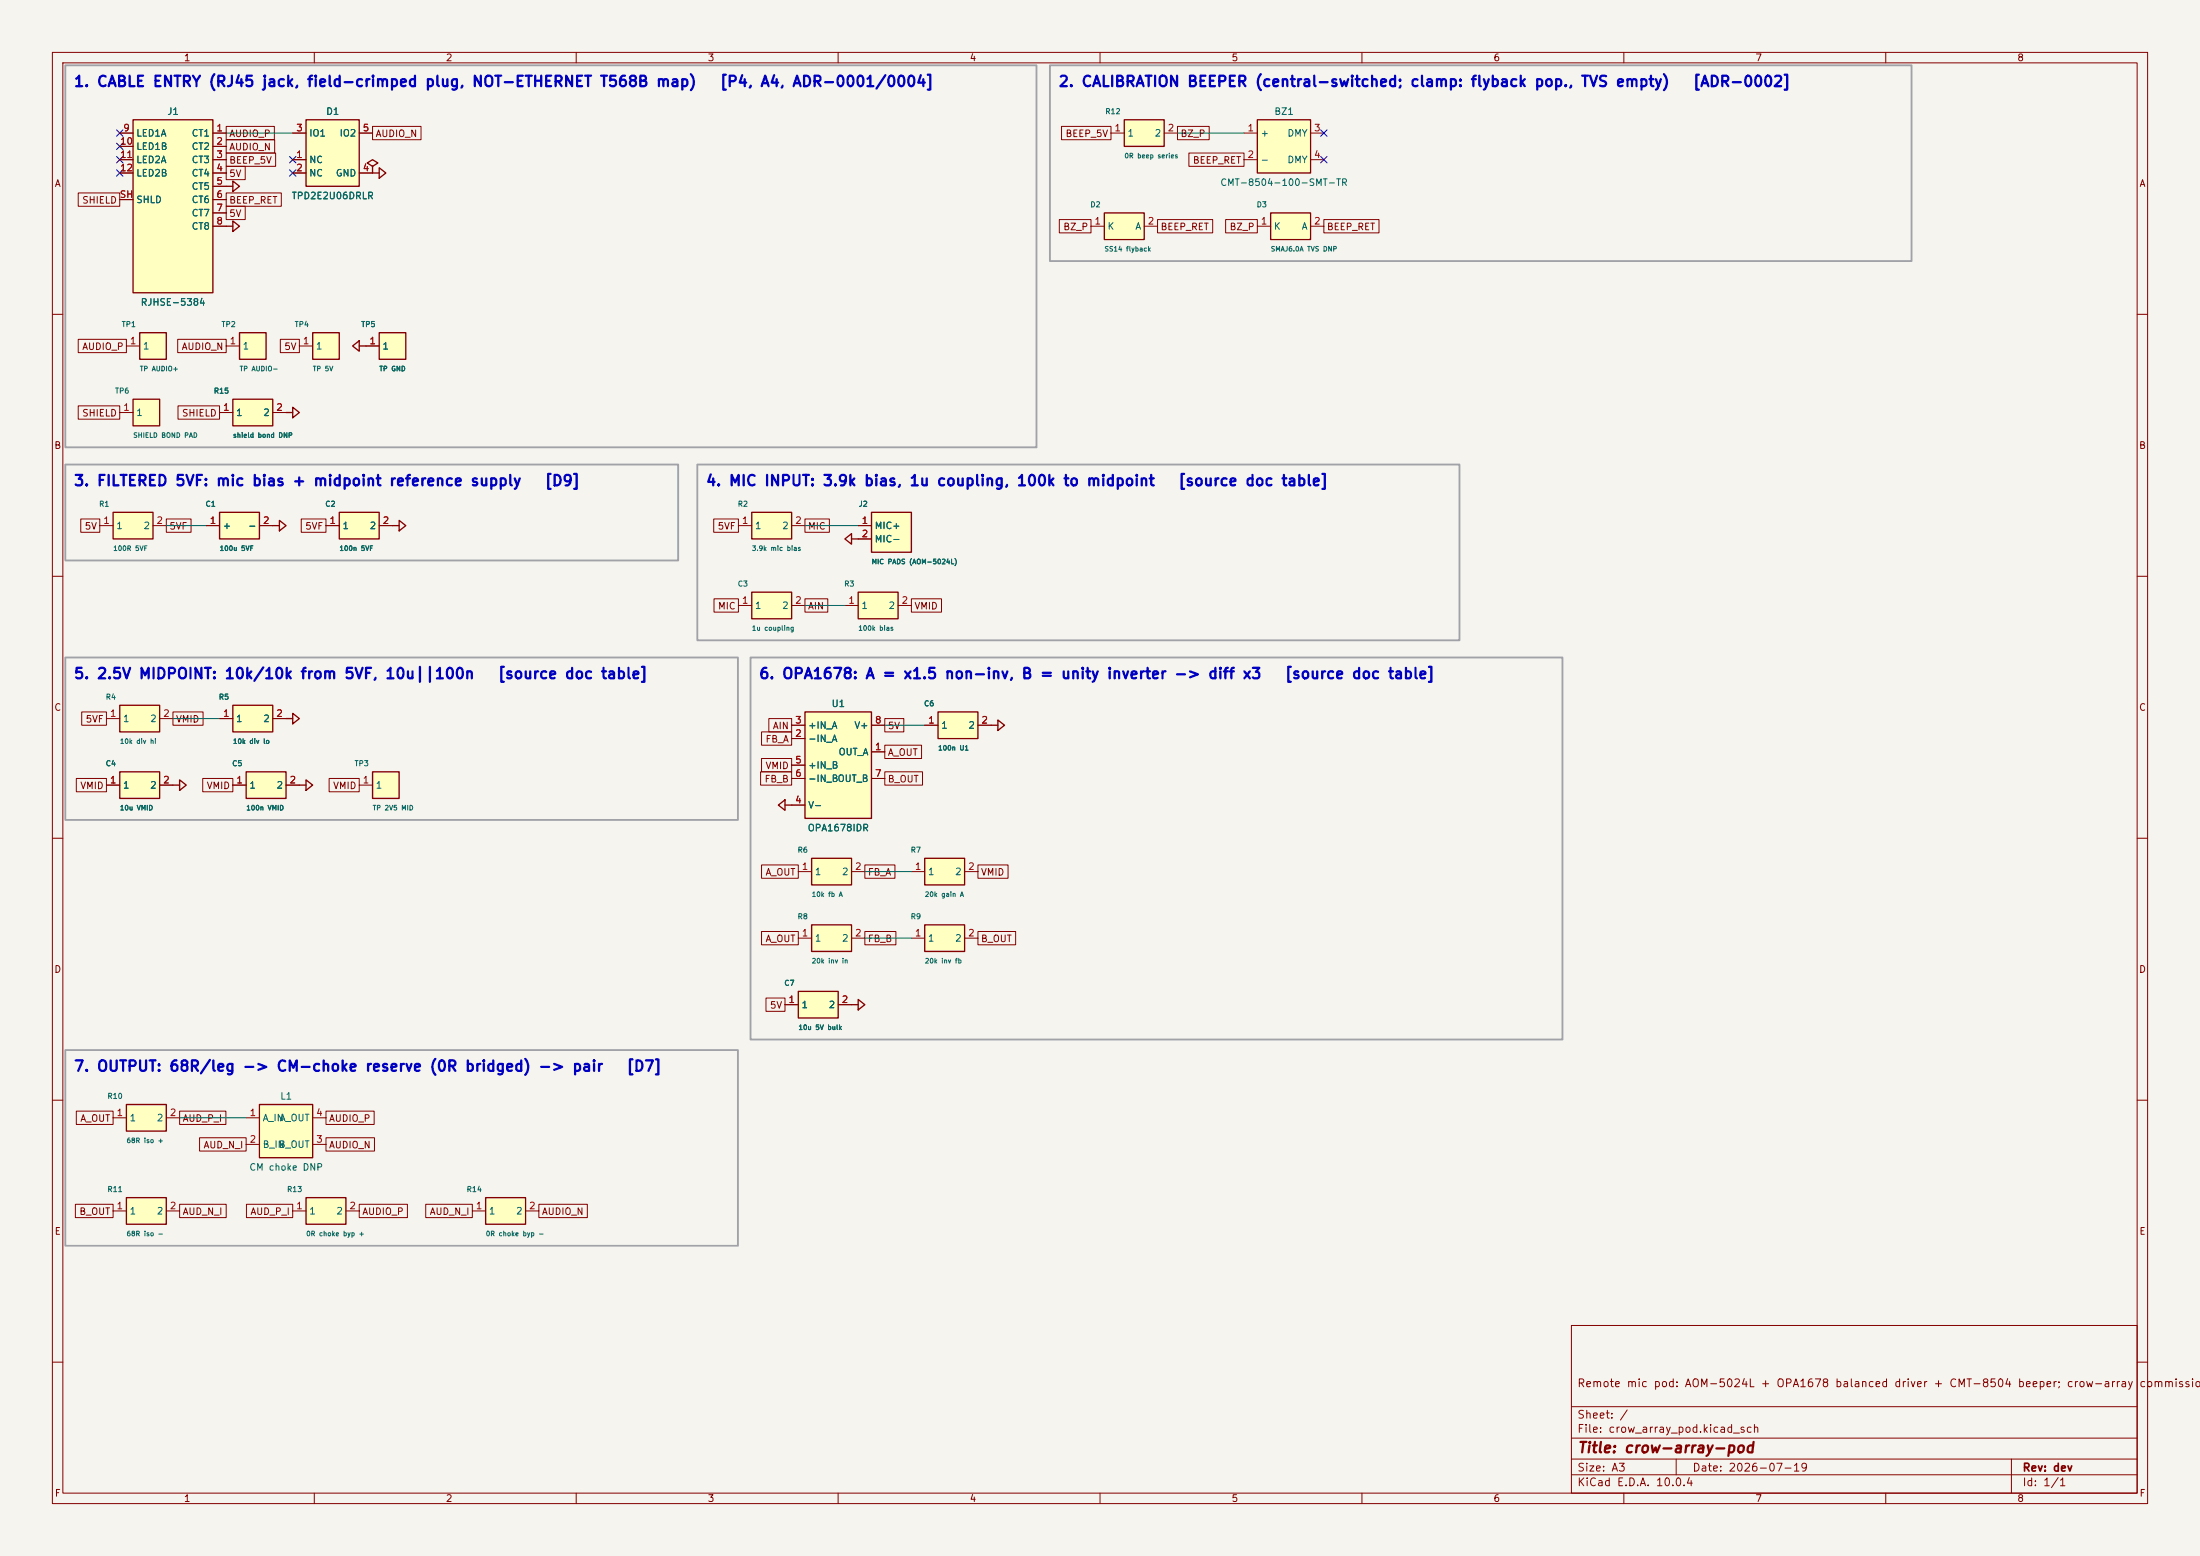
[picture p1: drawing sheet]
<svg xmlns="http://www.w3.org/2000/svg" width="420mm" height="297mm" viewBox="0 0 420 297" stroke-linecap="round" stroke-linejoin="round" font-family="sans-serif">
<path d="M0 0h420v297h-420z" fill="#f5f4ef" stroke="#f5f4ef" stroke-width=".19"/>
<g fill="none" stroke="#840000" stroke-width=".19">
<path d="M10 10h400v277h-400zM12 12h396v273h-396zM60 10v2M110 10v2M160 10v2M210 10v2M260 10v2M310 10v2M360 10v2M10 60h2M408 60h2M10 110h2"/>
<path d="M408 110h2M10 160h2M408 160h2M10 210h2M408 210h2M300 253h108v32h-108zM10 260h2M300 278.5h108M300 274.5h108M300 268.5h108M320 278.5v3M384 278.5v6.5"/>
<path d="M408 260h2M60 285v2M110 285v2M160 285v2M210 285v2M260 285v2M300 281.5h108M310 285v2M360 285v2"/>
</g>
<path d="M58.4 22.9h10.2v12.7h-10.2z" fill="#ffffc2"/>
<path d="M58.4 22.9h10.2v12.7h-10.2z" fill="none" stroke="#840000" stroke-width=".25"/>
<path d="M55.9 30.5h2.5M55.9 33h2.5M55.9 25.4h2.5M68.6 33h2.5M68.6 25.4h2.5" fill="none" stroke="#840000" stroke-width=".19"/>
<path d="M166.4 97.8h7.6v7.6h-7.6z" fill="#ffffc2"/>
<path d="M71.1 33h1.3M72.4 32l1.3 1-1.3 1zM166.4 97.8h7.6v7.6h-7.6z" fill="none" stroke="#840000" stroke-width=".25"/>
<path d="M163.8 100.3h2.6M163.8 102.9h2.6" fill="none" stroke="#840000" stroke-width=".19"/>
<path d="M45.7 63.5h5.1v5.1h-5.1z" fill="#ffffc2"/>
<path d="M45.7 63.5h5.1v5.1h-5.1z" fill="none" stroke="#840000" stroke-width=".25"/>
<path d="M43.2 66h2.5" fill="none" stroke="#840000" stroke-width=".19"/>
<path d="M44.4 76.2h7.7v5.1h-7.7z" fill="#ffffc2"/>
<path d="M44.4 76.2h7.7v5.1h-7.7zM33 149.9h1.3M34.3 148.9l1.3 1-1.3 1zM57.1 149.9h1.3M58.4 148.9l1.3 1-1.3 1z" fill="none" stroke="#840000" stroke-width=".25"/>
<path d="M41.9 78.7h2.5M52.1 78.7h2.5" fill="none" stroke="#840000" stroke-width=".19"/>
<path d="M44.4 134.6h7.7v5.1h-7.7z" fill="#ffffc2"/>
<path d="M67.3 66l1.3-1v2zM68.6 66h1.2M44.4 134.6h7.7v5.1h-7.7zM54.6 137.2h1.3M55.9 136.2l1.2 1-1.2 1z" fill="none" stroke="#840000" stroke-width=".25"/>
<path d="M41.9 137.2h2.5M52.1 137.2h2.5" fill="none" stroke="#840000" stroke-width=".19"/>
<path d="M59.7 63.5h5.1v5.1h-5.1z" fill="#ffffc2"/>
<path d="M59.7 63.5h5.1v5.1h-5.1z" fill="none" stroke="#840000" stroke-width=".25"/>
<path d="M57.1 66h2.6" fill="none" stroke="#840000" stroke-width=".19"/>
<path d="M47 147.3h7.6v5.1h-7.6z" fill="#ffffc2"/>
<path d="M47 147.3h7.6v5.1h-7.6z" fill="none" stroke="#840000" stroke-width=".25"/>
<path d="M44.4 149.9h2.6M54.6 149.9h2.5" fill="none" stroke="#840000" stroke-width=".19"/>
<path d="M22.9 147.3h7.6v5.1h-7.6z" fill="#ffffc2"/>
<path d="M22.9 147.3h7.6v5.1h-7.6z" fill="none" stroke="#840000" stroke-width=".25"/>
<path d="M20.3 149.9h2.6M30.5 149.9h2.5" fill="none" stroke="#840000" stroke-width=".19"/>
<path d="M22.9 134.6h7.6v5.1h-7.6z" fill="#ffffc2"/>
<path d="M71.1 31.8l1-.7-1-.6-1 .6 1 .7v1.2M54.6 78.7h1.3M55.9 77.7l1.2 1-1.2 1zM53.3 99.3l1.3 1-1.3 1zM52.1 100.3h1.2M22.9 134.6h7.6v5.1h-7.6z" fill="none" stroke="#840000" stroke-width=".25"/>
<path d="M20.3 137.2h2.6M30.5 137.2h2.5" fill="none" stroke="#840000" stroke-width=".19"/>
<path d="M21.6 97.8h7.6v5.1h-7.6z" fill="#ffffc2"/>
<path d="M21.6 97.8h7.6v5.1h-7.6z" fill="none" stroke="#840000" stroke-width=".25"/>
<path d="M19 100.3h2.6M29.2 100.3h2.5" fill="none" stroke="#840000" stroke-width=".19"/>
<path d="M41.9 97.8h7.6v5.1h-7.6z" fill="#ffffc2"/>
<path d="M41.9 97.8h7.6v5.1h-7.6z" fill="none" stroke="#840000" stroke-width=".25"/>
<path d="M39.4 100.3h2.5M49.5 100.3h2.6" fill="none" stroke="#840000" stroke-width=".19"/>
<path d="M64.8 97.8h7.6v5.1h-7.6z" fill="#ffffc2"/>
<path d="M64.8 97.8h7.6v5.1h-7.6z" fill="none" stroke="#840000" stroke-width=".25"/>
<path d="M62.2 100.3h2.6M72.4 100.3h2.5" fill="none" stroke="#840000" stroke-width=".19"/>
<path d="M25.4 76.2h5.1v5.1h-5.1z" fill="#ffffc2"/>
<path d="M25.4 76.2h5.1v5.1h-5.1z" fill="none" stroke="#840000" stroke-width=".25"/>
<path d="M22.9 78.7h2.5" fill="none" stroke="#840000" stroke-width=".19"/>
<path d="M72.4 63.5h5.1v5.1h-5.1z" fill="#ffffc2"/>
<path d="M72.4 63.5h5.1v5.1h-5.1z" fill="none" stroke="#840000" stroke-width=".25"/>
<path d="M69.8 66h2.6" fill="none" stroke="#840000" stroke-width=".19"/>
<path d="M26.7 63.5h5v5.1h-5z" fill="#ffffc2"/>
<path d="M26.7 63.5h5v5.1h-5z" fill="none" stroke="#840000" stroke-width=".25"/>
<path d="M24.1 66h2.6" fill="none" stroke="#840000" stroke-width=".19"/>
<path d="M71.1 147.3h5.1v5.1h-5.1z" fill="#ffffc2"/>
<path d="M76.2 99.3l1.3 1-1.3 1zM74.9 100.3h1.3M71.1 147.3h5.1v5.1h-5.1z" fill="none" stroke="#840000" stroke-width=".25"/>
<path d="M68.6 149.9h2.5" fill="none" stroke="#840000" stroke-width=".19"/>
<path d="M24.1 210.8h7.6v5.1h-7.6z" fill="#ffffc2"/>
<path d="M24.1 210.8h7.6v5.1h-7.6z" fill="none" stroke="#840000" stroke-width=".25"/>
<path d="M21.6 213.4h2.5M31.7 213.4h2.6" fill="none" stroke="#840000" stroke-width=".19"/>
<path d="M24.1 228.6h7.6v5.1h-7.6z" fill="#ffffc2"/>
<path d="M24.1 228.6h7.6v5.1h-7.6z" fill="none" stroke="#840000" stroke-width=".25"/>
<path d="M21.6 231.1h2.5M31.7 231.1h2.6" fill="none" stroke="#840000" stroke-width=".19"/>
<path d="M58.4 228.6h7.6v5.1h-7.6z" fill="#ffffc2"/>
<path d="M58.4 228.6h7.6v5.1h-7.6z" fill="none" stroke="#840000" stroke-width=".25"/>
<path d="M55.9 231.1h2.5M66 231.1h2.6" fill="none" stroke="#840000" stroke-width=".19"/>
<path d="M154.9 163.8h7.7v5.1h-7.7z" fill="#ffffc2"/>
<path d="M154.9 163.8h7.7v5.1h-7.7z" fill="none" stroke="#840000" stroke-width=".25"/>
<path d="M152.4 166.4h2.5M162.6 166.4h2.5" fill="none" stroke="#840000" stroke-width=".19"/>
<path d="M92.7 228.6h7.6v5.1h-7.6z" fill="#ffffc2"/>
<path d="M92.7 228.6h7.6v5.1h-7.6z" fill="none" stroke="#840000" stroke-width=".25"/>
<path d="M90.2 231.1h2.5M100.3 231.1h2.6" fill="none" stroke="#840000" stroke-width=".19"/>
<path d="M49.5 210.8h10.2v10.2h-10.2z" fill="#ffffc2"/>
<path d="M49.5 210.8h10.2v10.2h-10.2z" fill="none" stroke="#840000" stroke-width=".25"/>
<path d="M47 213.4h2.5M47 218.4h2.5M59.7 213.4h2.5M59.7 218.4h2.5" fill="none" stroke="#840000" stroke-width=".19"/>
<path d="M154.9 176.5h7.7v5.1h-7.7z" fill="#ffffc2"/>
<path d="M154.9 176.5h7.7v5.1h-7.7z" fill="none" stroke="#840000" stroke-width=".25"/>
<path d="M152.4 179.1h2.5M162.6 179.1h2.5" fill="none" stroke="#840000" stroke-width=".19"/>
<path d="M163.8 113h7.6v5.1h-7.6z" fill="#ffffc2"/>
<path d="M163.8 113h7.6v5.1h-7.6z" fill="none" stroke="#840000" stroke-width=".25"/>
<path d="M161.3 115.6h2.5M171.4 115.6h2.6" fill="none" stroke="#840000" stroke-width=".19"/>
<path d="M143.5 97.8h7.6v5.1h-7.6z" fill="#ffffc2"/>
<path d="M143.5 97.8h7.6v5.1h-7.6z" fill="none" stroke="#840000" stroke-width=".25"/>
<path d="M141 100.3h2.5M151.1 100.3h2.6" fill="none" stroke="#840000" stroke-width=".19"/>
<path d="M210.8 40.6h7.6v5.1h-7.6z" fill="#ffffc2"/>
<path d="M210.8 40.6h7.6v5.1h-7.6z" fill="none" stroke="#840000" stroke-width=".25"/>
<path d="M208.3 43.2h2.5M218.4 43.2h2.6" fill="none" stroke="#840000" stroke-width=".19"/>
<path d="M153.7 135.9h12.7v20.3h-12.7z" fill="#ffffc2"/>
<path d="M153.7 135.9h12.7v20.3h-12.7z" fill="none" stroke="#840000" stroke-width=".25"/>
<path d="M151.1 138.4h2.6M166.4 138.4h2.5M151.1 141h2.6M151.1 153.7h2.6M151.1 146.1h2.6M151.1 148.6h2.6M166.4 143.5h2.5M166.4 148.6h2.5" fill="none" stroke="#840000" stroke-width=".19"/>
<path d="M176.5 163.8h7.6v5.1h-7.6z" fill="#ffffc2"/>
<path d="M189.2 138.4h1.3M190.5 137.4l1.3 1-1.3 1zM176.5 163.8h7.6v5.1h-7.6z" fill="none" stroke="#840000" stroke-width=".25"/>
<path d="M174 166.4h2.5M184.1 166.4h2.6" fill="none" stroke="#840000" stroke-width=".19"/>
<path d="M179.1 135.9h7.6v5.1h-7.6z" fill="#ffffc2"/>
<path d="M179.1 135.9h7.6v5.1h-7.6z" fill="none" stroke="#840000" stroke-width=".25"/>
<path d="M176.5 138.4h2.6M186.7 138.4h2.5" fill="none" stroke="#840000" stroke-width=".19"/>
<path d="M214.6 22.9h7.6v5h-7.6z" fill="#ffffc2"/>
<path d="M214.6 22.9h7.6v5h-7.6z" fill="none" stroke="#840000" stroke-width=".25"/>
<path d="M212.1 25.4h2.5M222.2 25.4h2.6" fill="none" stroke="#840000" stroke-width=".19"/>
<path d="M176.5 176.5h7.6v5.1h-7.6z" fill="#ffffc2"/>
<path d="M176.5 176.5h7.6v5.1h-7.6z" fill="none" stroke="#840000" stroke-width=".25"/>
<path d="M174 179.1h2.5M184.1 179.1h2.6" fill="none" stroke="#840000" stroke-width=".19"/>
<path d="M152.4 189.2h7.6v5.1h-7.6z" fill="#ffffc2"/>
<path d="M152.4 189.2h7.6v5.1h-7.6zM162.6 191.8h1.2M163.8 190.8l1.3 1-1.3 1z" fill="none" stroke="#840000" stroke-width=".25"/>
<path d="M149.9 191.8h2.5M160 191.8h2.6" fill="none" stroke="#840000" stroke-width=".19"/>
<path d="M25.4 22.9h15.2v33h-15.2z" fill="#ffffc2"/>
<path d="M25.4 22.9h15.2v33h-15.2z" fill="none" stroke="#840000" stroke-width=".25"/>
<g fill="none" stroke="#840000" stroke-width=".19">
<path d="M22.9 25.4h2.5M22.9 27.9h2.5M22.9 30.5h2.5M22.9 33h2.5M22.9 38.1h2.5M40.6 25.4h2.6M40.6 27.9h2.6M40.6 30.5h2.6M40.6 33h2.6M40.6 35.6h2.6M40.6 38.1h2.6M40.6 40.6h2.6"/>
<path d="M40.6 43.2h2.6"/>
</g>
<path d="M240 22.9h10.2v10.1h-10.2z" fill="#ffffc2"/>
<path d="M240 22.9h10.2v10.1h-10.2z" fill="none" stroke="#840000" stroke-width=".25"/>
<path d="M237.5 25.4h2.5M237.5 30.5h2.5M250.2 25.4h2.5M250.2 30.5h2.5" fill="none" stroke="#840000" stroke-width=".19"/>
<path d="M143.5 113h7.6v5.1h-7.6z" fill="#ffffc2"/>
<path d="M43.2 35.6h1.2M44.4 34.6l1.3 1-1.3 1zM143.5 113h7.6v5.1h-7.6zM161.3 102.9l1.3-1v2zM162.6 102.9h1.2" fill="none" stroke="#840000" stroke-width=".25"/>
<path d="M141 115.6h2.5M151.1 115.6h2.6" fill="none" stroke="#840000" stroke-width=".19"/>
<path d="M242.6 40.6h7.6v5.1h-7.6z" fill="#ffffc2"/>
<path d="M43.2 43.2h1.2M44.4 42.2l1.3 1-1.3 1zM242.6 40.6h7.6v5.1h-7.6zM148.6 153.7l1.3-1v2zM149.9 153.7h1.2" fill="none" stroke="#840000" stroke-width=".25"/>
<g fill="none" stroke="#840000" stroke-width=".19">
<path d="M14.9 36.8h8v2.6h-8zM22.9 25.4h2.5M22.9 27.9h2.5M22.9 30.5h2.5M22.9 33h2.5M22.9 38.1h2.5M40.6 25.4h2.6M40.6 27.9h2.6M40.6 30.5h2.6M40.6 33h2.6M40.6 35.6h2.6M40.6 38.1h2.6"/>
<path d="M43.2 26.7h9.2v2.5h-9.2zM43.2 31.7h3.6v2.6h-3.6zM43.2 36.8h10.5v2.6h-10.5zM43.2 29.2h9.4v2.6h-9.4zM43.2 39.4h3.6v2.5h-3.6zM43.2 24.1h9.2v2.6h-9.2zM55.9 25.4h2.5M55.9 30.5h2.5M55.9 33h2.5M68.6 25.4h2.5M68.6 33h2.5M71.1 24.1h9.3v2.6h-9.3z"/>
<path d="M202.7 24.1h9.4v2.6h-9.4zM224.8 24.1h6v2.6h-6zM227 29.2h10.5v2.6h-10.5zM40.6 43.2h2.6M40.6 40.6h2.6M202.2 41.9h6.1v2.6h-6.1zM221 41.9h10.5v2.6h-10.5zM234 41.9h6v2.6h-6zM240 43.2h2.6M250.2 43.2h2.5M252.7 41.9h10.6v2.6h-10.6zM14.9 64.8h9.2v2.5h-9.2z"/>
<path d="M14.9 77.5h8v2.5h-8zM33.9 64.8h9.3v2.5h-9.3zM34 77.5h7.9v2.5h-7.9zM41.9 78.7h2.5M52.1 78.7h2.5M53.5 64.8h3.6v2.5h-3.6zM69.8 66h2.6M15.4 99.1h3.6v2.5h-3.6zM31.7 99.1h4.8v2.5h-4.8zM57.5 99.1h4.7v2.5h-4.7zM136.2 99.1h4.8v2.5h-4.8zM153.7 99.1h4.6v2.5h-4.6z"/>
<path d="M39.4 100.3h2.5M49.5 100.3h2.6M62.2 100.3h2.6M72.4 100.3h2.5M136.3 114.3h4.7v2.5h-4.7zM153.7 114.3h4.3v2.5h-4.3zM163.8 100.3h2.6M163.8 102.9h2.6M174 114.3h5.7v2.5h-5.7zM15.6 135.9h4.7v2.5h-4.7zM33 135.9h5.8v2.5h-5.8zM41.9 137.2h2.5"/>
<path d="M52.1 137.2h2.5M145.4 139.7h5.7v2.5h-5.7zM146.8 137.2h4.3v2.5h-4.3zM151.1 138.4h2.6M166.4 138.4h2.5M168.9 137.2h3.6v2.5h-3.6zM176.5 138.4h2.6M186.7 138.4h2.5M14.6 148.6h5.7v2.5h-5.7zM20.3 149.9h2.6M30.5 149.9h2.5M38.7 148.6h5.7v2.5h-5.7z"/>
<path d="M44.4 149.9h2.6M54.6 149.9h2.5M62.8 148.6h5.8v2.5h-5.8zM145.2 147.3h5.9v2.6h-5.9zM145.4 144.8h5.7v2.5h-5.7zM151.1 141h2.6M151.1 153.7h2.6M151.1 146.1h2.6M151.1 148.6h2.6M166.4 143.5h2.5M166.4 148.6h2.5M168.9 147.3h7.2v2.6h-7.2z"/>
<path d="M168.9 142.2h7v2.6h-7zM145.4 177.8h7v2.5h-7zM145.4 165.1h7v2.5h-7zM165.1 177.8h5.9v2.5h-5.9zM165.1 165.1h5.7v2.5h-5.7zM186.7 177.8h7.2v2.5h-7.2zM186.7 165.1h5.7v2.5h-5.7zM146.2 190.5h3.7v2.5h-3.7zM149.9 191.8h2.5M160 191.8h2.6M14.6 212.1h7v2.5h-7zM34.3 212.1h8.8v2.5h-8.8z"/>
<path d="M38.1 217.2h8.9v2.5h-8.9zM62.2 217.2h9.3v2.5h-9.3zM62.2 212.1h9.2v2.5h-9.2zM14.4 229.9h7.2v2.5h-7.2zM34.3 229.9h8.9v2.5h-8.9zM47 229.9h8.9v2.5h-8.9zM68.6 229.9h9.2v2.5h-9.2zM81.3 229.9h8.9v2.5h-8.9zM102.9 229.9h9.2v2.5h-9.2z"/>
</g>
<path d="M43.2 25.4h12.7M224.8 25.4h12.7M31.7 100.3h7.7M153.7 100.3h10.1M153.7 115.6h7.6M33 137.2h8.9M168.9 138.4h7.6M165.1 179.1h8.9M165.1 166.4h8.9M34.3 213.4h12.7" fill="none" stroke="#009600" stroke-width=".19"/>
<g fill="none" stroke="#000084" stroke-width=".19">
<path d="M22.3 29.9l1.2 1.2M22.3 24.8l1.2 1.2M22.3 27.3l1.2 1.2M22.3 32.4l1.2 1.2M23.5 29.9l-1.2 1.2M23.5 24.8l-1.2 1.2M23.5 27.3l-1.2 1.2M23.5 32.4l-1.2 1.2M55.3 32.4l1.2 1.2M55.3 29.9l1.2 1.2M56.5 32.4l-1.2 1.2M56.5 29.9l-1.2 1.2"/>
<path d="M252.1 29.9l1.2 1.2M252.1 24.8l1.2 1.2M253.3 29.9l-1.2 1.2M253.3 24.8l-1.2 1.2"/>
</g>
<path d="M12.5 12.5h185.4v72.9h-185.4zM200.4 12.5h164.5v37.3h-164.5zM12.5 88.7h117v18.3h-117zM133.1 88.7h145.5v33.5h-145.5zM12.5 125.5h128.4v31h-128.4zM143.3 125.5h155v72.9h-155zM12.5 200.4h128.4v37.4h-128.4z" fill="none" stroke="#a1a1a8" stroke-width=".35"/>
<g font-size="2" fill="#0000c2">
<text x="14" y="17.1">1. CABLE ENTRY (RJ45 jack, field-crimped plug, NOT-ETHERNET T568B map)</text>
<text x="137.3" y="17.1">[P4, A4, ADR-0001/0004]</text>
<text x="201.9" y="17.1">2. CALIBRATION BEEPER (central-switched; clamp: flyback pop., TVS empty)</text>
<text x="323.1" y="17.1">[ADR-0002]</text>
<text x="14" y="93.3">3. FILTERED 5VF: mic bias + midpoint reference supply</text>
<text x="103.9" y="93.3">[D9]</text>
<text x="134.6" y="93.3">4. MIC INPUT: 3.9k bias, 1u coupling, 100k to midpoint</text>
<text x="224.8" y="93.3">[source doc table]</text>
<text x="14" y="130.1">5. 2.5V MIDPOINT: 10k/10k from 5VF, 10u||100n</text>
<text x="94.9" y="130.1">[source doc table]</text>
<text x="144.8" y="130.1">6. OPA1678: A = x1.5 non-inv, B = unity inverter -&gt; diff x3</text>
<text x="245.2" y="130.1">[source doc table]</text>
<text x="14" y="205">7. OUTPUT: 68R/leg -&gt; CM-choke reserve (0R bridged) -&gt; pair</text>
<text x="119.5" y="205">[D7]</text>
</g>
<text font-size="2" fill="#840000" x="301" y="277.8">Title: crow-array-pod</text>
<g font-size="1.5" fill="#840000">
<text x="301" y="265.1">Remote mic pod: AOM-5024L + OPA1678 balanced driver + CMT-8504 beeper; crow-array</text>
<text x="408.3" y="265.1">commission</text>
<text x="301" y="273.8">File: crow_array_pod.kicad_sch</text>
<text x="301" y="271.1">Sheet: /</text>
<text x="301" y="281.2">Size: A3</text>
<text x="323" y="281.2">Date: 2026-07-19</text>
<text x="386" y="281.2">Rev: dev</text>
<text x="301" y="284">KiCad E.D.A. 10.0.4</text>
<text x="386" y="284">Id: 1/1</text>
</g>
<g font-size="1.3" fill="#840000">
<text x="35" y="12">1</text>
<text x="85" y="12">2</text>
<text x="135" y="12">3</text>
<text x="185" y="12">4</text>
<text x="235" y="12">5</text>
<text x="285" y="12">6</text>
<text x="335" y="12">7</text>
<text x="385" y="12">8</text>
<text x="43.7" y="29">AUDIO_N</text>
<text x="43.7" y="26.5">AUDIO_P</text>
<text x="71.6" y="26.5">AUDIO_N</text>
<text x="203.3" y="26.5">BEEP_5V</text>
<text x="225.3" y="26.5">BZ_P</text>
<text x="10.3" y="36">A</text>
<text x="43.7" y="34.1">5V</text>
<text x="43.7" y="31.5">BEEP_5V</text>
<text x="227.6" y="31.5">BEEP_RET</text>
<text x="408.3" y="36">A</text>
<text x="15.6" y="39.2">SHIELD</text>
<text x="43.7" y="39.2">BEEP_RET</text>
<text x="43.7" y="41.7">5V</text>
<text x="202.9" y="44.2">BZ_P</text>
<text x="221.5" y="44.2">BEEP_RET</text>
<text x="234.6" y="44.2">BZ_P</text>
<text x="253.2" y="44.2">BEEP_RET</text>
<text x="15.6" y="67.1">AUDIO_P</text>
<text x="34.6" y="67.1">AUDIO_N</text>
<text x="54.2" y="67.1">5V</text>
<text x="15.6" y="79.8">SHIELD</text>
<text x="34.6" y="79.8">SHIELD</text>
<text x="10.3" y="86">B</text>
<text x="408.2" y="86">B</text>
<text x="16.1" y="101.4">5V</text>
<text x="32.2" y="101.4">5VF</text>
<text x="58.2" y="101.4">5VF</text>
<text x="136.9" y="101.4">5VF</text>
<text x="154.1" y="101.4">MIC</text>
<text x="137" y="116.6">MIC</text>
<text x="154.1" y="116.6">AIN</text>
<text x="174.5" y="116.6">VMID</text>
<text x="10.3" y="136">C</text>
<text x="408.2" y="136">C</text>
<text x="16.3" y="138.2">5VF</text>
<text x="33.5" y="138.2">VMID</text>
<text x="146" y="142">FB_A</text>
<text x="147.4" y="139.5">AIN</text>
<text x="169.4" y="139.5">5V</text>
<text x="145.9" y="149.7">FB_B</text>
<text x="146" y="147.1">VMID</text>
<text x="169.4" y="149.7">B_OUT</text>
<text x="169.4" y="144.6">A_OUT</text>
<text x="15.2" y="150.9">VMID</text>
<text x="39.4" y="150.9">VMID</text>
<text x="63.5" y="150.9">VMID</text>
<text x="146" y="167.4">A_OUT</text>
<text x="165.6" y="167.4">FB_A</text>
<text x="187.2" y="167.4">VMID</text>
<text x="10.3" y="186">D</text>
<text x="146" y="180.1">A_OUT</text>
<text x="165.6" y="180.1">FB_B</text>
<text x="187.2" y="180.1">B_OUT</text>
<text x="408.2" y="186">D</text>
<text x="146.9" y="192.8">5V</text>
<text x="15.2" y="214.4">A_OUT</text>
<text x="34.8" y="214.4">AUD_P_I</text>
<text x="62.7" y="214.4">AUDIO_P</text>
<text x="38.8" y="219.5">AUD_N_I</text>
<text x="62.7" y="219.5">AUDIO_N</text>
<text x="15" y="232.2">B_OUT</text>
<text x="34.8" y="232.2">AUD_N_I</text>
<text x="47.7" y="232.2">AUD_P_I</text>
<text x="69.1" y="232.2">AUDIO_P</text>
<text x="81.9" y="232.2">AUD_N_I</text>
<text x="103.3" y="232.2">AUDIO_N</text>
<text x="10.3" y="236">E</text>
<text x="408.3" y="236">E</text>
<text x="10.3" y="286">F</text>
<text x="35" y="287">1</text>
<text x="85" y="287">2</text>
<text x="135" y="287">3</text>
<text x="185" y="287">4</text>
<text x="235" y="287">5</text>
<text x="285" y="287">6</text>
<text x="335" y="287">7</text>
<text x="385" y="287">8</text>
<text x="408.3" y="286">F</text>
</g>
<g font-size="1.3" fill="#006464">
<text x="31.8" y="22.2">J1</text>
<text x="62.2" y="22.2">D1</text>
<text x="243.2" y="22.2">BZ1</text>
<text x="25.9" y="26.4">LED1A</text>
<text x="25.9" y="28.9">LED1B</text>
<text x="36.5" y="26.4">CT1</text>
<text x="36.5" y="28.9">CT2</text>
<text x="58.9" y="26.4">IO1</text>
<text x="64.7" y="26.4">IO2</text>
<text x="215.1" y="26.4">1</text>
<text x="220.3" y="26.4">2</text>
<text x="240.5" y="26.4">+</text>
<text x="245.7" y="26.4">DMY</text>
<text x="25.9" y="31.5">LED2A</text>
<text x="25.9" y="34">LED2B</text>
<text x="36.5" y="31.5">CT3</text>
<text x="36.5" y="34">CT4</text>
<text x="58.9" y="31.5">NC</text>
<text x="58.9" y="34">NC</text>
<text x="64" y="34">GND</text>
<text x="232.9" y="35.8">CMT-8504-100-SMT-TR</text>
<text x="240.5" y="31.5">-</text>
<text x="245.7" y="31.5">DMY</text>
<text x="25.9" y="39.1">SHLD</text>
<text x="36.5" y="36.5">CT5</text>
<text x="36.5" y="39.1">CT6</text>
<text x="36.5" y="41.6">CT7</text>
<text x="55.6" y="38.3">TPD2E2U06DRLR</text>
<text x="36.5" y="44.2">CT8</text>
<text x="211.3" y="44.2">K</text>
<text x="216.6" y="44.2">A</text>
<text x="243.1" y="44.2">K</text>
<text x="248.4" y="44.2">A</text>
<text x="26.7" y="58.7">RJHSE-5384</text>
<text x="27.2" y="67">1</text>
<text x="46.2" y="67">1</text>
<text x="60.2" y="67">1</text>
<text x="72.9" y="67">1</text>
<text x="25.9" y="79.7">1</text>
<text x="45" y="79.7">1</text>
<text x="50.1" y="79.7">2</text>
<text x="22.1" y="101.3">1</text>
<text x="27.3" y="101.3">2</text>
<text x="42.4" y="101.3">+</text>
<text x="47.2" y="101.3">-</text>
<text x="65.3" y="101.3">1</text>
<text x="70.5" y="101.3">2</text>
<text x="144" y="101.3">1</text>
<text x="149.2" y="101.3">2</text>
<text x="166.9" y="101.3">MIC+</text>
<text x="166.9" y="103.8">MIC-</text>
<text x="144" y="116.5">1</text>
<text x="149.2" y="116.5">2</text>
<text x="164.3" y="116.5">1</text>
<text x="169.5" y="116.5">2</text>
<text x="158.6" y="135.3">U1</text>
<text x="23.4" y="138.1">1</text>
<text x="28.6" y="138.1">2</text>
<text x="45" y="138.1">1</text>
<text x="50.1" y="138.1">2</text>
<text x="154.2" y="141.9">-IN_A</text>
<text x="154.2" y="139.4">+IN_A</text>
<text x="163" y="139.4">V+</text>
<text x="179.6" y="139.4">1</text>
<text x="184.8" y="139.4">2</text>
<text x="154.2" y="147">+IN_B</text>
<text x="154.2" y="149.6">-IN_BOUT_B</text>
<text x="160" y="144.5">OUT_A</text>
<text x="23.4" y="150.8">1</text>
<text x="28.6" y="150.8">2</text>
<text x="47.5" y="150.8">1</text>
<text x="52.7" y="150.8">2</text>
<text x="71.6" y="150.8">1</text>
<text x="154.2" y="154.6">V-</text>
<text x="154.1" y="159">OPA1678IDR</text>
<text x="155.4" y="167.3">1</text>
<text x="160.6" y="167.3">2</text>
<text x="177" y="167.3">1</text>
<text x="182.2" y="167.3">2</text>
<text x="155.4" y="180">1</text>
<text x="160.6" y="180">2</text>
<text x="177" y="180">1</text>
<text x="182.2" y="180">2</text>
<text x="152.9" y="192.7">1</text>
<text x="158.1" y="192.7">2</text>
<text x="24.6" y="214.3">1</text>
<text x="29.8" y="214.3">2</text>
<text x="50" y="214.3">A_IN</text>
<text x="53.3" y="214.3">A_OUT</text>
<text x="53.4" y="210.2">L1</text>
<text x="50" y="219.4">B_IN</text>
<text x="53.1" y="219.4">B_OUT</text>
<text x="47.5" y="223.8">CM choke DNP</text>
<text x="24.6" y="232.1">1</text>
<text x="29.8" y="232.1">2</text>
<text x="58.9" y="232.1">1</text>
<text x="64.1" y="232.1">2</text>
<text x="93.2" y="232.1">1</text>
<text x="98.4" y="232.1">2</text>
</g>
<g font-size="1.3" fill="#a90000">
<text x="22.8" y="27.9">10</text>
<text x="23.4" y="25.4">9</text>
<text x="41.2" y="25.4">1</text>
<text x="41.2" y="27.9">2</text>
<text x="56.4" y="25.4">3</text>
<text x="69.1" y="25.4">5</text>
<text x="212.7" y="25.4">1</text>
<text x="222.8" y="25.4">2</text>
<text x="238.1" y="25.4">1</text>
<text x="250.8" y="25.4">3</text>
<text x="22.8" y="30.5">11</text>
<text x="22.8" y="33">12</text>
<text x="41.2" y="30.5">3</text>
<text x="41.2" y="33">4</text>
<text x="41.2" y="35.5">5</text>
<text x="56.4" y="30.5">1</text>
<text x="56.4" y="33">2</text>
<text x="69.1" y="33">4</text>
<text x="238.1" y="30.5">2</text>
<text x="250.8" y="30.5">4</text>
<text x="22.8" y="38.1">SH</text>
<text x="41.2" y="38.1">6</text>
<text x="41.2" y="40.6">7</text>
<text x="41.2" y="43.2">8</text>
<text x="208.8" y="43.2">1</text>
<text x="219" y="43.2">2</text>
<text x="240.6" y="43.2">1</text>
<text x="250.8" y="43.2">2</text>
<text x="24.7" y="66">1</text>
<text x="43.7" y="66">1</text>
<text x="57.7" y="66">1</text>
<text x="70.4" y="66">1</text>
<text x="23.4" y="78.7">1</text>
<text x="42.5" y="78.7">1</text>
<text x="52.6" y="78.7">2</text>
<text x="19.6" y="100.3">1</text>
<text x="29.8" y="100.3">2</text>
<text x="39.9" y="100.3">1</text>
<text x="50.1" y="100.3">2</text>
<text x="62.8" y="100.3">1</text>
<text x="73" y="100.3">2</text>
<text x="141.5" y="100.3">1</text>
<text x="151.7" y="100.3">2</text>
<text x="164.4" y="100.3">1</text>
<text x="164.4" y="102.8">2</text>
<text x="141.5" y="115.5">1</text>
<text x="151.7" y="115.5">2</text>
<text x="161.9" y="115.5">1</text>
<text x="172" y="115.5">2</text>
<text x="20.9" y="137.1">1</text>
<text x="31" y="137.1">2</text>
<text x="42.5" y="137.1">1</text>
<text x="52.6" y="137.1">2</text>
<text x="151.7" y="140.9">2</text>
<text x="151.7" y="138.4">3</text>
<text x="166.9" y="143.5">1</text>
<text x="166.9" y="138.4">8</text>
<text x="177.1" y="138.4">1</text>
<text x="187.3" y="138.4">2</text>
<text x="20.9" y="149.8">1</text>
<text x="31" y="149.8">2</text>
<text x="45" y="149.8">1</text>
<text x="55.2" y="149.8">2</text>
<text x="69.1" y="149.8">1</text>
<text x="151.7" y="146">5</text>
<text x="151.7" y="148.6">6</text>
<text x="166.9" y="148.6">7</text>
<text x="151.7" y="153.6">4</text>
<text x="153" y="166.3">1</text>
<text x="163.1" y="166.3">2</text>
<text x="174.6" y="166.3">1</text>
<text x="184.7" y="166.3">2</text>
<text x="153" y="179">1</text>
<text x="163.1" y="179">2</text>
<text x="174.6" y="179">1</text>
<text x="184.7" y="179">2</text>
<text x="150.4" y="191.7">1</text>
<text x="160.6" y="191.7">2</text>
<text x="22.2" y="213.3">1</text>
<text x="32.3" y="213.3">2</text>
<text x="47.6" y="213.3">1</text>
<text x="60.3" y="213.3">4</text>
<text x="47.6" y="218.4">2</text>
<text x="60.3" y="218.4">3</text>
<text x="22.2" y="231.1">1</text>
<text x="32.3" y="231.1">2</text>
<text x="56.4" y="231.1">1</text>
<text x="66.6" y="231.1">2</text>
<text x="90.7" y="231.1">1</text>
<text x="100.9" y="231.1">2</text>
</g>
<g font-size="1" fill="#006464">
<text x="210.9" y="22">R12</text>
<text x="208.1" y="39.8">D2</text>
<text x="239.8" y="39.8">D3</text>
<text x="23.1" y="62.7">TP1</text>
<text x="42.2" y="62.7">TP2</text>
<text x="56.2" y="62.7">TP4</text>
<text x="68.9" y="62.7">TP5</text>
<text x="21.9" y="75.4">TP6</text>
<text x="40.7" y="75.4">R15</text>
<text x="18.8" y="97">R1</text>
<text x="39.1" y="97">C1</text>
<text x="62" y="97">C2</text>
<text x="140.7" y="97">R2</text>
<text x="163.8" y="97">J2</text>
<text x="140.7" y="112.2">C3</text>
<text x="161.1" y="112.2">R3</text>
<text x="20.1" y="133.8">R4</text>
<text x="41.7" y="133.8">R5</text>
<text x="176.3" y="135.1">C6</text>
<text x="20.1" y="146.5">C4</text>
<text x="44.2" y="146.5">C5</text>
<text x="67.6" y="146.5">TP3</text>
<text x="152.2" y="163">R6</text>
<text x="173.8" y="163">R7</text>
<text x="152.2" y="175.7">R8</text>
<text x="173.8" y="175.7">R9</text>
<text x="149.6" y="188.4">C7</text>
<text x="20.4" y="210">R10</text>
<text x="20.4" y="227.8">R11</text>
<text x="54.7" y="227.8">R13</text>
<text x="89" y="227.8">R14</text>
</g>
<g font-size=".9" fill="#006464">
<text x="214.6" y="30.4">0R beep series</text>
<text x="210.8" y="48.2">SS14 flyback</text>
<text x="242.5" y="48.2">SMAJ6.0A TVS DNP</text>
<text x="26.6" y="71.1">TP AUDIO+</text>
<text x="45.7" y="71.1">TP AUDIO-</text>
<text x="59.6" y="71.1">TP 5V</text>
<text x="72.3" y="71.1">TP GND</text>
<text x="25.3" y="83.8">SHIELD BOND PAD</text>
<text x="44.4" y="83.8">shield bond DNP</text>
<text x="21.5" y="105.4">100R 5VF</text>
<text x="41.9" y="105.4">100u 5VF</text>
<text x="64.7" y="105.4">100n 5VF</text>
<text x="143.5" y="105.4">3.9k mic bias</text>
<text x="166.3" y="107.9">MIC PADS (AOM-5024L)</text>
<text x="143.5" y="120.6">1u coupling</text>
<text x="163.8" y="120.6">100k bias</text>
<text x="22.8" y="142.2">10k div hi</text>
<text x="44.4" y="142.2">10k div lo</text>
<text x="179" y="143.5">100n U1</text>
<text x="22.8" y="154.9">10u VMID</text>
<text x="46.9" y="154.9">100n VMID</text>
<text x="71.1" y="154.9">TP 2V5 MID</text>
<text x="154.9" y="171.4">10k fb A</text>
<text x="176.5" y="171.4">20k gain A</text>
<text x="154.9" y="184.1">20k inv in</text>
<text x="176.5" y="184.1">20k inv fb</text>
<text x="152.3" y="196.8">10u 5V bulk</text>
<text x="24.1" y="218.4">68R iso +</text>
<text x="24.1" y="236.2">68R iso -</text>
<text x="58.4" y="236.2">0R choke byp +</text>
<text x="92.7" y="236.2">0R choke byp -</text>
</g>
</svg>
